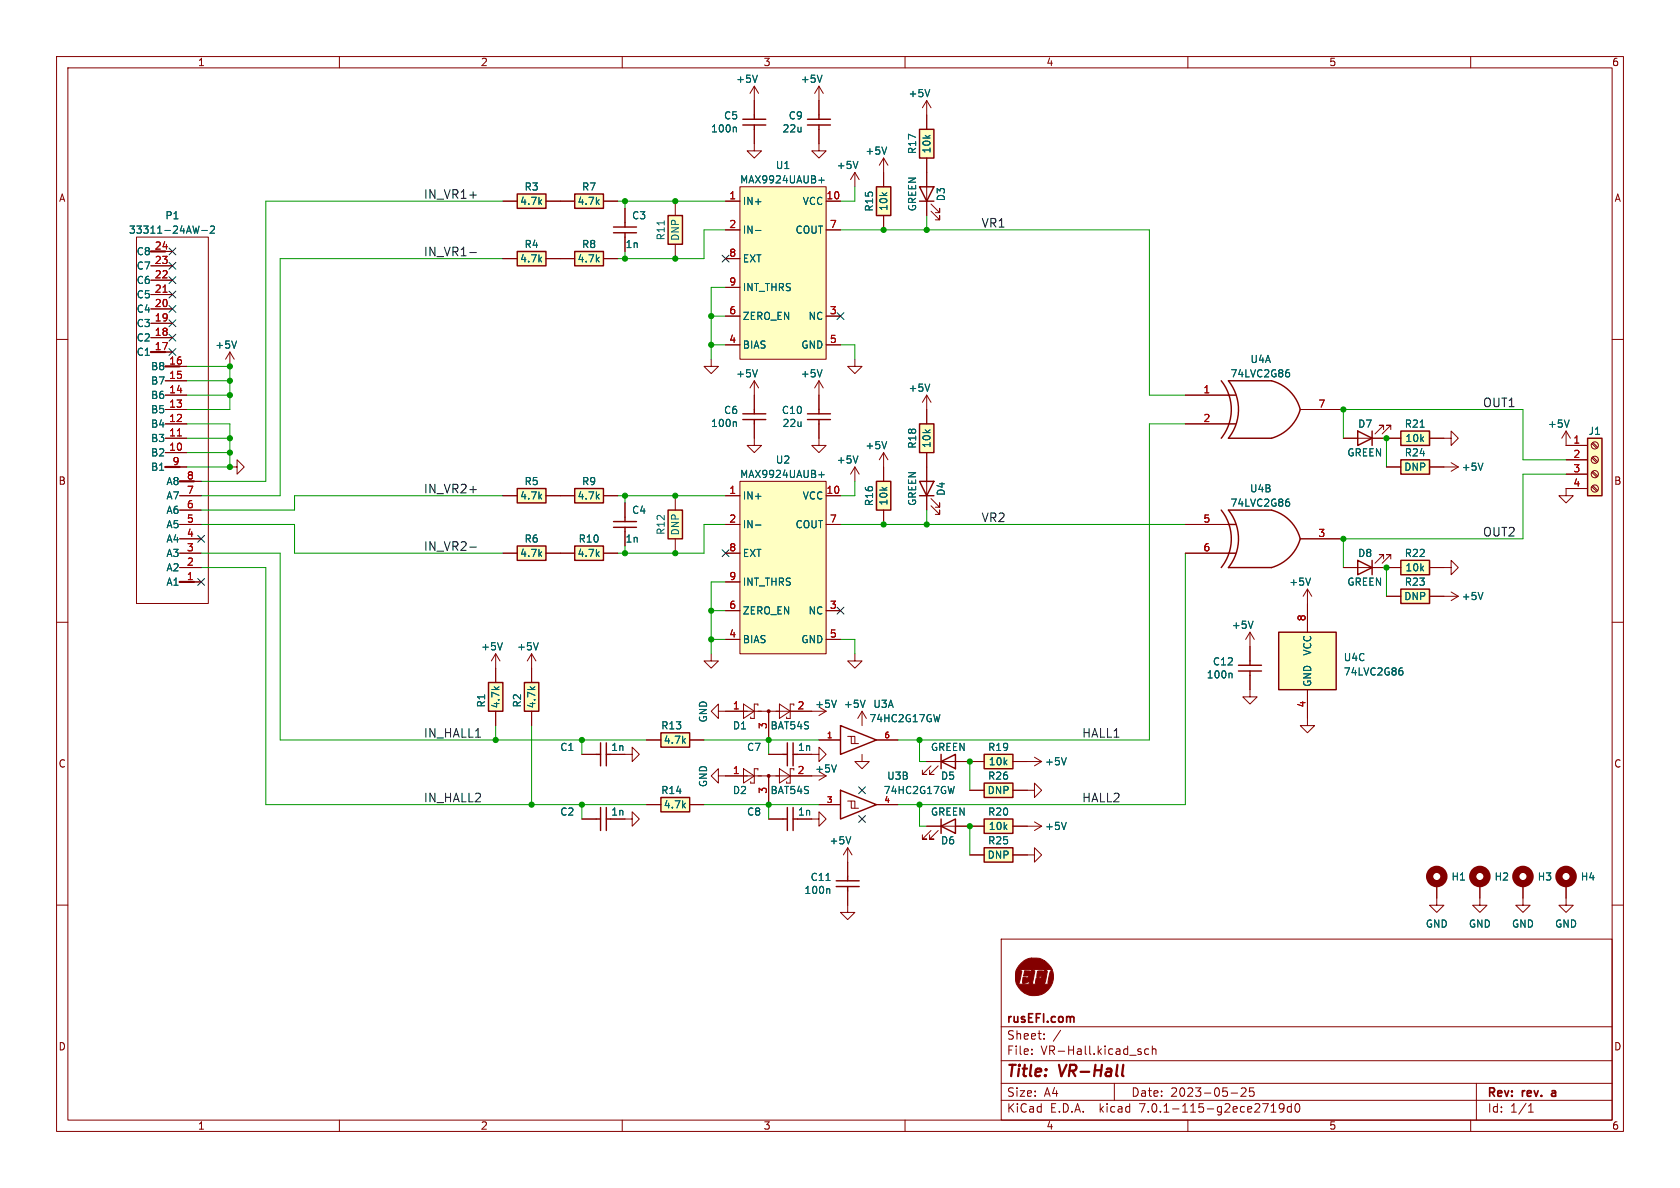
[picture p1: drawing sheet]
<svg xmlns="http://www.w3.org/2000/svg" width="297mm" height="210mm" viewBox="0 0 297 210" stroke-linecap="round" stroke-linejoin="round" font-family="sans-serif">
<g fill="none" stroke="#840000" stroke-width=".18">
<path d="M10 10h277v190h-277zM12 12h273v186h-273zM60 10v2M110 10v2M133.3 15.2v5.1M133.3 15.2l.8 1.3M133.3 15.2l-.7 1.3M144.8 15.2l.7 1.3M144.8 15.2v5.1M144.8 15.2l-.8 1.3M160 10v2M163.8 17.8v5.1"/>
<path d="M163.8 17.8l.8 1.3M163.8 17.8l-.7 1.3M210 10v2M260 10v2M88.9 35.6h2.5M96.5 35.6h5.1M106.7 35.6h2.5M110.5 36.8v2.6M119.4 35.6v2.5M128.3 35.6h2.5M130.8 33h15.2v30.5h-15.2zM133.3 22.9v3.8h1.3l-1.3 1.2-1.2-1.2h1.2"/>
<path d="M144.8 22.9v3.8h1.2l-1.2 1.2-1.3-1.2h1.3M146 35.6h2.6M151.1 30.5l.8 1.3M151.1 30.5v2.5M151.1 30.5l-.7 1.3M156.2 27.9v5.1M156.2 38.1v2.5M156.2 27.9l.8 1.3M156.2 27.9l-.8 1.3M163.8 27.9v10.2M164.6 37.3l1.5 1.6v-.8v.8h-.7M164.6 36.1l1.5 1.5v-.8v.8h-.7"/>
<path d="M10 60h2M24.1 41.9h12.7v64.8h-12.7zM26.7 59.7h3.8M26.7 57.2h3.8M26.7 54.6h3.8M26.7 52.1h3.8M26.7 49.5h3.8M26.7 47h3.8M26.7 44.5h3.8M88.9 45.7h2.5M96.5 45.7h5.1M106.7 45.7h2.5"/>
<path d="M110.5 41.9v2.6M119.4 43.2v2.5M128.3 45.7h2.5M128.3 40.6h2.5M128.3 55.9h2.5M128.3 50.8h2.5M146 40.6h2.6M146 55.9h2.6M285 60h2M26.7 62.2h3.8M29.2 77.5h3.8M29.2 74.9h3.8"/>
<path d="M29.2 72.4h3.8M29.2 69.9h3.8M29.2 67.3h3.8M29.2 64.8h3.8M40.6 62.2l.8 1.3M40.6 62.2v2.6M40.6 62.2l-.7 1.3M125.7 63.5v1.3h1.3l-1.3 1.2-1.2-1.2h1.2M128.3 61h2.5M133.3 74.9v3.8h1.3l-1.3 1.3-1.2-1.3h1.2M133.3 67.3v5.1M133.3 67.3l.8 1.3"/>
<path d="M133.3 67.3l-.7 1.3M144.8 74.9v3.8h1.2l-1.2 1.3-1.3-1.3h1.3M144.8 67.3v5.1M144.8 67.3l.7 1.3M144.8 67.3l-.8 1.3M146 61h2.6M151.1 63.5v1.3h-1.2l1.2 1.2 1.3-1.2h-1.3M163.8 69.9v5M163.8 69.9l.8 1.2M163.8 69.9l-.7 1.2M29.2 80h3.8M29.2 82.6h3.8"/>
<path d="M31.7 97.8h3.9M31.7 95.3h3.9M31.7 92.7h3.9M31.7 90.2h3.9M31.7 87.6h3.9M31.7 85.1h3.9M40.6 82.6h1.3v-1.3l1.3 1.3-1.3 1.2v-1.2M88.9 97.8h2.5M88.9 87.6h2.5M96.5 97.8h5.1M96.5 87.6h5.1M106.7 97.8h2.5"/>
<path d="M106.7 87.6h2.5M110.5 88.9v2.5M110.5 94v2.5M119.4 87.6v2.6M119.4 95.3v2.5M128.3 97.8h2.5M128.3 92.7h2.5M128.3 87.6h2.5M130.8 85.1h15.2v30.5h-15.2zM146 92.7h2.6M146 87.6h2.6M151.1 82.6v2.5"/>
<path d="M151.1 82.6l.8 1.2M151.1 82.6l-.7 1.2M156.2 80v5.1M156.2 90.2v2.5M156.2 80l.8 1.3M156.2 80l-.8 1.3M163.8 80v10.2M164.6 89.4l1.5 1.5v-.7v.7h-.7M164.6 88.1l1.5 1.6v-.8v.8h-.7M10 110h2M31.7 102.9h3.9M31.7 100.3h3.9"/>
<path d="M87.6 115.6l.8 1.2M87.6 115.6v5.1M87.6 115.6l-.7 1.2M94 115.6l.7 1.2M94 115.6v5.1M94 115.6l-.8 1.2M125.7 115.6v1.2h1.3l-1.3 1.3-1.2-1.3h1.2M128.3 102.9h2.5M128.3 108h2.5M128.3 113h2.5M146 108h2.6M146 113h2.6"/>
<path d="M151.1 115.6v1.2h-1.2l1.2 1.3 1.3-1.3h-1.3M285 110h2M87.6 125.7v2.6M94 125.7v2.6M102.9 133.4h2.5M107.9 133.4h3.9v-1.3l1.2 1.3-1.2 1.2v-1.2M114.3 130.8h2.5M121.9 130.8h2.6M127 125.7v-1.2l-1.3 1.2 1.3 1.3v-1.3h1.3M127 137.2v-1.3l-1.3 1.3 1.3 1.2v-1.2h1.3M135.9 133.4h2.5M141 133.4h3.8v-1.3l1.2 1.3-1.2 1.2v-1.2"/>
<path d="M144.8 130.8h3.8M146 125.7l-1.2 .8M146 137.2l-1.2 .7M149.9 130.2h.6v1.2h1.3M150.5 130.2h.6v1.2M152.4 133.4v1.2h1.3l-1.3 1.3-1.3-1.3h1.3M152.4 125.7l.8 1.3M152.4 125.7v2.6M152.4 125.7l-.8 1.3M154.9 130.8h3.8M163.8 134.6h10.2M164.6 135.4l-1.5 1.5h.7h-.7v-.8"/>
<path d="M165.9 135.4l-1.6 1.5h.8h-.8v-.8M171.4 139.7h2.6M179.1 139.7h3.8v-1.3l1.2 1.3-1.2 1.3v-1.3M179.1 134.6h5M182.9 133.9l1.2 .7M184.1 134.6l-1.2 .8M10 160h2M102.9 144.8h2.5M107.9 144.8h3.9v-1.3l1.2 1.3-1.2 1.3v-1.3M114.3 142.2h2.5M121.9 142.2h2.6M135.9 144.8h2.5"/>
<path d="M141 144.8h3.8v-1.3l1.2 1.3-1.2 1.3v-1.3M144.8 142.2h3.8M149.9 141.6h.6v1.3h1.3M149.9 157.5v3.8h1.2l-1.2 1.3-1.3-1.3h1.3M149.9 149.9l.7 1.2M149.9 149.9v5M149.9 149.9l-.8 1.2M150.5 141.6h.6v1.3M154.9 142.2h3.8M163.8 146.1h10.2M164.6 146.8l-1.5 1.5h.7h-.7v-.7M165.9 146.8l-1.6 1.5h.8h-.8v-.7"/>
<path d="M171.4 151.1h2.6M179.1 151.1h3.8v-1.2l1.2 1.2-1.2 1.3v-1.3M179.1 146.1h5M182.9 145.3l1.2 .8M184.1 146.1l-1.2 .7M285 160h2M177 166h108v32h-108zM60 198v2M110 198v2M160 198v2M177 194.5h108M177 191.5h108"/>
<path d="M177 187.5h108M177 181.5h108M182.4 186.3v.1M182.4 185.5v.1M184.6 183.6v.1M184.6 182.8v.1M197 191.5v3M201.6 185.9l.2 .2-.2 .3M201.6 185.4l.1 .1M203.1 185.5l-.5-.1-.2 .3v.4l.1 .2h.6M203.7 185.5l.2-.1 .4 .1 .1 .9M203.7 184.9v1.5"/>
<path d="M210 198v2M217.6 193.2h1.2M219.4 192.4l.6-.1 .2 .1 .1 .3-.9 1.1h.9M221.6 192.3h-.7v.7l.2-.1h.5l.1 .3-.1 .5-.2 .1-.5-.1M224.7 196.6h.9M224.7 195.5l.4-.4v1.5M227 195.7l-.3 .3h-.3l-.3-.3 .2-.5 .4-.1 .2 .1a.99 .99 0 0 1-.3 1.4h-.3M228.3 195.7l-.4-.1-.3 .3v.4l.1 .2h.6M228.3 195.1v1.5M229.1 195.2l.2-.1a.81 .81 0 0 1 .6 .6 .81 .81 0 0 1-.3 .8l-.2 .1a.81 .81 0 0 1-.6-.6 .81 .81 0 0 1 .3-.8zM260 198v2M261 191.5v6.5"/>
<path d="M270.2 196.6h.9M270.2 195.5l.4-.4v1.5"/>
</g>
<path d="M198.4 190.1l.2 .1M198.6 188.2l-.2 1.7" fill="none" stroke="#840000" stroke-width=".4"/>
<g fill="none" stroke="#006464" stroke-width=".18">
<path d="M133.9 13.3l-.4 1.3M145.3 13.3l-.4 1.3M164.4 15.8l-.4 1.3M35.2 40l-.3 1.2M130 22.5l.2 .2v.6M144.7 31.9h1M145.2 31.4v.9M151.7 28.5l-.4 1.3M156.8 26l-.5 1.3M35.7 40.7h.9M37.2 40.1l.5-.1 .2 .3-.8 .9h.8M133.6 40.7h.9"/>
<path d="M41.8 60.3l-.4 1.2M130 74.6l.2 .1v.7M133.9 65.4l-.4 1.2M145.3 65.4l-.4 1.2M156.8 78.1l-.5 1.2M164.4 67.9l-.4 1.3M133.6 92.8h.9M144.7 83.9h1M145.2 83.4v1M151.7 80.6l-.4 1.3M88.8 113.6l-.4 1.3M95.2 113.6l-.5 1.3"/>
<path d="M147.9 123.8l-.5 1.2M147.9 135.2l-.5 1.3M152.9 123.8l-.4 1.2M166.2 126.3l-.3 1.3M168.7 139l-.3 1.3M188.5 133.9l-.4 1.3M146.5 157.1l.2 .2v.6M150.4 147.9l-.4 1.3M188.5 145.4l-.4 1.2"/>
</g>
<g fill="none" stroke="#840000" stroke-width=".25">
<path d="M91.4 34.3h5.1v2.5h-5.1zM101.6 34.3h5.1v2.5h-5.1zM110.5 39.4v.7M118.1 38.1h2.5v5.1h-2.5zM131.3 22.1h4.1M131.3 21.1h4.1M133.3 20.3v.8M133.3 22.1v.8M142.7 22.1h4.1M142.7 21.1h4.1M144.8 20.3v.8M144.8 22.1v.8"/>
<path d="M154.9 33h2.6v5.1h-2.6zM162.6 22.9h2.5v5h-2.5zM162.6 33h2.5l-1.3 2.6zM162.6 35.6h2.5M91.4 44.5h5.1v2.5h-5.1zM101.6 44.5h5.1v2.5h-5.1zM108.5 41.1h4M108.5 40.1h4M110.5 41.1v.8M131.3 74.2h4.1M131.3 73.2h4.1M133.3 72.4v.8"/>
<path d="M133.3 74.2v.7M142.7 74.2h4.1M142.7 73.2h4.1M144.8 72.4v.8M144.8 74.2v.7M162.6 74.9h2.5v5.1h-2.5zM91.4 96.5h5.1v2.6h-5.1zM91.4 86.4h5.1v2.5h-5.1zM101.6 86.4h5.1v2.5h-5.1zM101.6 96.5h5.1v2.6h-5.1zM108.5 93.2h4M108.5 92.2h4"/>
<path d="M110.5 91.4v.8M110.5 93.2v.8M118.1 90.2h2.5v5.1h-2.5zM154.9 85.1h2.6v5.1h-2.6zM162.6 85.1h2.5l-1.3 2.5zM162.6 87.6h2.5M86.4 120.7h2.5v5h-2.5zM92.7 120.7h2.5v5h-2.5zM105.4 133.4h.8M106.2 131.3v4.1M107.2 133.4h.7M107.2 131.3v4.1"/>
<path d="M116.8 129.5h5.1v2.6h-5.1zM138.4 133.4h.8M139.2 131.3v4.1M140.2 131.3v4.1M140.2 133.4h.8M148.6 128.3l6.3 2.5-6.3 2.6zM148.6 139.7l6.3 2.5-6.3 2.6zM166.4 134.6l2.5-1.2v2.5zM166.4 133.4v2.5M174 138.4h5.1v2.6h-5.1zM174 133.4h5.1v2.5h-5.1zM105.4 144.8h.8"/>
<path d="M106.2 142.7v4.1M107.2 144.8h.7M107.2 142.7v4.1M116.8 141h5.1v2.5h-5.1zM138.4 144.8h.8M139.2 142.7v4.1M140.2 144.8h.8M140.2 142.7v4.1M147.8 156.7h4.1M147.8 155.7h4.1M149.9 154.9v.8M149.9 156.7v.8"/>
<path d="M166.4 146.1l2.5-1.3v2.5zM166.4 144.8v2.5M174 144.8h5.1v2.5h-5.1zM174 149.9h5.1v2.5h-5.1z"/>
</g>
<g fill="#ffffc2" stroke="#ffffc2" stroke-width=".18">
<path d="M101.6 44.5h5.1v2.5h-5.1z"/>
<path d="M92.7 120.7h2.5v5h-2.5z"/>
<path d="M118.1 90.2h2.5v5.1h-2.5z"/>
<path d="M118.1 38.1h2.5v5.1h-2.5z"/>
<path d="M154.9 85.1h2.6v5.1h-2.6z"/>
<path d="M162.6 74.9h2.5v5.1h-2.5z"/>
<path d="M130.8 33h15.2v30.5h-15.2z"/>
<path d="M101.6 86.4h5.1v2.5h-5.1z"/>
<path d="M101.6 96.5h5.1v2.6h-5.1z"/>
<path d="M91.4 34.3h5.1v2.5h-5.1z"/>
<path d="M91.4 44.5h5.1v2.5h-5.1z"/>
<path d="M154.9 33h2.6v5.1h-2.6z"/>
<path d="M162.6 22.9h2.5v5h-2.5z"/>
<path d="M91.4 96.5h5.1v2.6h-5.1z"/>
<path d="M91.4 86.4h5.1v2.5h-5.1z"/>
<path d="M130.8 85.1h15.2v30.5h-15.2z"/>
<path d="M116.8 129.5h5.1v2.6h-5.1z"/>
<path d="M116.8 141h5.1v2.5h-5.1z"/>
<path d="M101.6 34.3h5.1v2.5h-5.1z"/>
<path d="M86.4 120.7h2.5v5h-2.5z"/>
<path d="M174 138.4h5.1v2.6h-5.1z"/>
<path d="M174 144.8h5.1v2.5h-5.1z"/>
<path d="M174 133.4h5.1v2.5h-5.1z"/>
<path d="M174 149.9h5.1v2.5h-5.1z"/>
</g>
<path d="M26.7 44.5h2.5M26.7 62.2h2.5M29.2 64.8h2.5M29.2 82.6h2.5M31.7 85.1h2.6M31.7 102.9h2.6" fill="none" stroke="#840000" stroke-width=".38"/>
<path d="M28.8 51.7h.7M31.4 77.1h.7" fill="none" stroke="#a90000" stroke-width=".18"/>
<path d="M180.6 170.2l.8-.6 .9-.2v2l-1.9 .1 .2 .2v.2l-.4 1.8-.2 .2 1.9 .1-.1-.5a1.09 1.09 0 0 1-1 .3v-1h.6l.2 .2 .2-.4-.1-.2-.8 .1 .2-.9 1 .1v.2l.1-.1 .2-2.4a3.2 3.2 0 0 1 2.2 .4v1.6h-1.6l-.3 .1 .3 .2-.1 .3-.4 1.8-.2 .1h1l-.1-.1a.96 .96 0 0 1 .1-1h.3l.2 .2 .3-.3-.1-.2-.7 .1 .1-.9 .8-.1 .2 .1v.2l.1-.1 .1-2 .7 .6 .7 1-1 .1 .1 .4-.2 1.4-.2 .4-.2 .2 .4 .1 .6-.1-.2-.1v-.3a3.4 3.4 0 0 1 .6-2 3.1 3.1 0 0 1-2.3 4.4 3.3 3.3 0 0 1-3.7-1.7 3.3 3.3 0 0 1 .7-4z" fill="#840000" stroke="#840000" stroke-width=".18"/>
<g fill="#ffffc2">
<path d="M217.2 74.9h1.2z"/>
<path d="M217.2 69.9h1.2z"/>
</g>
<path d="M217.2 77.5h7.6M217.2 67.3h7.6" fill="none" stroke="#ffffc2" stroke-width=".18"/>
<path d="M215.9 67.3a8.1 8.1 0 0 1 0 10.2M217.2 67.3h7.6a7.1 7.1 0 0 1 5.1 5.1 7.4 7.4 0 0 1-5.1 5.1h-7.6a8.1 8.1 0 0 0 0-10.2zM217.2 74.9h1.2M217.2 69.9h1.2M247.6 76.2h5.1v2.5h-5.1zM280.7 77.5h2.5v10.1h-2.5zM240 99.1l2.6 1.2-2.6 1.3zM242.6 99.1v2.5" fill="none" stroke="#840000" stroke-width=".25"/>
<g fill="none" stroke="#840000" stroke-width=".18">
<path d="M209.5 69.9h7.7M209.5 74.9h7.7M229.9 72.4h7.6M245.1 77.5h2.5M252.7 77.5h3.8v-1.3l1.3 1.3-1.3 1.2v-1.2M276.9 76.2l.7 1.3M276.9 76.2v2.5h3.8M276.9 76.2l-.8 1.3M281.4 78.4l.9 .8M281.6 78.2l.8 .9M244.6 98.8v-.8h-.8h.8l-1.5 1.6M245.9 98.8v-.8h-.8h.8l-1.6 1.6"/>
<path d="M276.9 81.3h3.8M276.9 83.8h3.8M280.7 86.4h-3.8v1.2h1.2l-1.2 1.3-1.3-1.3h1.3M281.4 86l.9 .9M281.4 83.5l.9 .8M281.4 80.9l.9 .9M281.6 85.9l.8 .8M281.6 83.3l.8 .9M281.6 80.8l.8 .8M231.1 104.1l.8 1.3M231.1 104.1v2.6M231.1 104.1l-.7 1.3"/>
<path d="M237.5 100.3h7.6"/>
<circle cx="281.9" cy="78.7" r=".63"/>
<circle cx="281.9" cy="81.3" r=".63"/>
<circle cx="281.9" cy="86.4" r=".63"/>
<circle cx="281.9" cy="83.8" r=".63"/>
</g>
<path d="M227.6 65.4h.3M227.8 65.8l.2 .3v.3l-.2 .2M277.4 74.2l-.4 1.3M231.7 102.2l-.4 1.3" fill="none" stroke="#006464" stroke-width=".18"/>
<g fill="#ffffc2" stroke="#ffffc2" stroke-width=".18">
<path d="M280.7 77.5h2.5v10.1h-2.5z"/>
<path d="M247.6 76.2h5.1v2.5h-5.1z"/>
</g>
<g fill="#ffffc2">
<path d="M217.2 97.8h1.2z"/>
<path d="M217.2 92.7h1.2z"/>
</g>
<path d="M217.2 90.2h7.6M217.2 100.3h7.6" fill="none" stroke="#ffffc2" stroke-width=".18"/>
<g fill="none" stroke="#840000" stroke-width=".25">
<path d="M240 76.2l2.6 1.3-2.6 1.2zM242.6 76.2v2.5M215.9 90.2a8.1 8.1 0 0 1 0 10.1M217.2 90.2h7.6a7.1 7.1 0 0 1 5.1 5.1 7.4 7.4 0 0 1-5.1 5h-7.6a8.1 8.1 0 0 0 0-10.1zM217.2 97.8h1.2M217.2 92.7h1.2M247.6 99.1h5.1v2.5h-5.1zM247.6 81.3h5.1v2.5h-5.1zM218.9 118.6h4.1M218.9 117.6h4.1M221 116.8v.8M221 118.6v.8"/>
<path d="M226.1 111.8h10.1v10.1h-10.1zM247.6 104.1h5.1v2.6h-5.1z"/>
</g>
<g fill="none" stroke="#840000" stroke-width=".18">
<path d="M133.3 17.8v2.5M144.8 17.8v2.5M88.9 35.6h2.5M96.5 35.6h5.1M106.7 35.6h2.5M110.5 36.8v2.6M128.3 35.6h2.5M133.3 22.9v2.5M144.8 22.9v2.5M146 35.6h2.6M156.2 30.5v2.5M156.2 38.1v2.5"/>
<path d="M163.8 20.3v2.6M163.8 27.9v5.1M163.8 35.6v2.5M26.7 59.7h3.8M26.7 57.2h3.8M26.7 54.6h3.8M26.7 52.1h3.8M26.7 49.5h3.8M26.7 47h3.8M26.7 44.5h3.8M88.9 45.7h2.5M96.5 45.7h5.1"/>
<path d="M106.7 45.7h2.5M110.5 41.9v2.6M128.3 45.7h2.5M128.3 40.6h2.5M128.3 55.9h2.5M128.3 50.8h2.5M146 40.6h2.6M146 55.9h2.6M26.7 62.2h3.8M29.2 77.5h3.8M29.2 74.9h3.8M29.2 72.4h3.8"/>
<path d="M29.2 69.9h3.8M29.2 67.3h3.8M29.2 64.8h3.8M128.3 61h2.5M133.3 69.9v2.5M133.3 74.9v2.6M144.8 69.9v2.5M144.8 74.9v2.6M146 61h2.6M163.8 72.4v2.5M209.5 74.9h7.7M209.5 69.9h7.7"/>
<path d="M229.9 72.4h7.6M237.5 77.5h10.1M244.6 75.9v-.7h-.8h.8l-1.5 1.5M245.9 75.9v-.7h-.8h.8l-1.6 1.5M252.7 77.5h2.6M276.9 78.7h3.8M29.2 82.6h3.8M29.2 80h3.8M31.7 95.3h3.9M31.7 92.7h3.9M31.7 97.8h3.9M31.7 87.6h3.9"/>
<path d="M31.7 90.2h3.9M31.7 85.1h3.9M88.9 97.8h2.5M88.9 87.6h2.5M96.5 97.8h5.1M96.5 87.6h5.1M106.7 97.8h2.5M106.7 87.6h2.5M110.5 88.9v2.5M110.5 94v2.5M128.3 92.7h2.5M128.3 97.8h2.5"/>
<path d="M128.3 87.6h2.5M146 92.7h2.6M146 87.6h2.6M156.2 82.6v2.5M156.2 90.2v2.5M163.8 80v5.1M163.8 87.6v2.6M209.5 92.7h7.7M209.5 97.8h7.7M229.9 95.3h7.6M245.1 82.6h2.5M252.7 82.6h5.1"/>
<path d="M256.5 81.8l1.3 .8M257.8 82.6l-1.3 .7M276.9 81.3h3.8M276.9 83.8h3.8M276.9 86.4h3.8M31.7 100.3h3.9M31.7 102.9h3.9M87.6 118.1v2.6M94 118.1v2.6M128.3 102.9h2.5M128.3 108h2.5M128.3 113h2.5"/>
<path d="M146 108h2.6M146 113h2.6M221 119.4v3.8h1.2l-1.2 1.3-1.3-1.3h1.3M221 111.8l.7 1.2M221 111.8v5M221 111.8l-.8 1.2M231.1 106.7v5.1M237.5 100.3h2.5M242.6 100.3h5M245.1 105.4h2.5M252.7 100.3h3.8v-1.2l1.3 1.2-1.3 1.3v-1.3M252.7 105.4h5.1"/>
<path d="M256.5 104.6l1.3 .8M257.8 105.4l-1.3 .8M87.6 125.7v2.6M94 125.7v2.6M102.9 133.4h2.5M107.9 133.4h2.6M114.3 130.8h2.5M121.9 130.8h2.6M128.3 125.7h15.2M128.3 137.2h15.2M131.4 124.5l1.9 1.2-1.9 1.3zM131.4 135.9l1.9 1.3-1.9 1.2z"/>
<path d="M134 124.7v-.2h-.7v2.5h-.6v-.3M134 136.1v-.2h-.7v2.5h-.6v-.2M135.9 125.7v5.1M135.9 137.2v5M135.9 133.4h2.5M137.8 124.5l1.9 1.2-1.9 1.3zM137.8 135.9l1.9 1.3-1.9 1.2zM140.3 124.7v-.2h-.6v2.5h-.6v-.3M140.3 136.1v-.2h-.6v2.5h-.6v-.2M141 133.4h2.5M144.8 130.8h3.8M154.9 130.8h3.8"/>
<path d="M163.8 134.6h2.6M168.9 134.6h5.1M171.4 139.7h2.6M179.1 139.7h2.5M179.1 134.6h2.5M231.1 121.9v6.4h1.3l-1.3 1.2-1.2-1.2h1.2M102.9 144.8h2.5M107.9 144.8h2.6M114.3 142.2h2.5M121.9 142.2h2.6M135.9 144.8h2.5M141 144.8h2.5"/>
<path d="M144.8 142.2h3.8M149.9 152.4v2.5M149.9 157.5v2.5M154.9 142.2h3.8M163.8 146.1h2.6M168.9 146.1h5.1M171.4 151.1h2.6M179.1 146.1h2.5M179.1 151.1h2.5M254 156.2v3.8h1.3l-1.3 1.3-1.3-1.3h1.3M261.6 156.2v3.8h1.3l-1.3 1.3-1.3-1.3h1.3M269.2 156.2v3.8h1.3l-1.3 1.3-1.2-1.3h1.2"/>
<path d="M276.9 156.2v3.8h1.2l-1.2 1.3-1.3-1.3h1.3"/>
</g>
<g fill="none" stroke="#006464" stroke-width=".18">
<path d="M133.9 13.3l-.4 1.3M145.3 13.3l-.4 1.3M164.4 15.8l-.4 1.3M35.2 40l-.3 1.2M130 22.5l.2 .2v.6M144.7 31.9h1M145.2 31.4v.9M151.7 28.5l-.4 1.3M156.8 26l-.5 1.3M35.7 40.7h.9M37.2 40.1l.5-.1 .2 .3-.8 .9h.8M133.6 40.7h.9"/>
<path d="M41.8 60.3l-.4 1.2M130 74.6l.2 .1v.7M133.9 65.4l-.4 1.2M145.3 65.4l-.4 1.2M156.8 78.1l-.5 1.2M164.4 67.9l-.4 1.3M227.6 65.4h.3M227.8 65.8l.2 .3v.3l-.2 .2M277.4 74.2l-.4 1.3M133.6 92.8h.9M144.7 83.9h1M145.2 83.4v1"/>
<path d="M151.7 80.6l-.4 1.3M227.6 88.2h.3M227.8 88.7l.2 .2v.3l-.2 .3M262.2 81.9l-.5 1.2M88.8 113.6l-.4 1.3M95.2 113.6l-.5 1.3M217.6 119l.2 .2v.6M221.5 109.8l-.4 1.3M231.7 102.2l-.4 1.3M247.7 118.1h.2M247.8 118.5l.2 .3v.3l-.2 .2M262.2 104.7l-.5 1.3"/>
<path d="M147.9 123.8l-.5 1.2M147.9 135.2l-.5 1.3M152.9 123.8l-.4 1.2M166.2 126.3l-.3 1.3M168.7 139l-.3 1.3M188.5 133.9l-.4 1.3M146.5 157.1l.2 .2v.6M150.4 147.9l-.4 1.3M188.5 145.4l-.4 1.2"/>
</g>
<g fill="#ffffc2" stroke="#ffffc2" stroke-width=".18">
<path d="M247.6 104.1h5.1v2.6h-5.1z"/>
<path d="M247.6 99.1h5.1v2.5h-5.1z"/>
<path d="M247.6 81.3h5.1v2.5h-5.1z"/>
<path d="M226.1 111.8h10.1v10.1h-10.1z"/>
</g>
<g fill="none" stroke="#840000" stroke-width="1.3">
<circle cx="254" cy="154.9" r="1.27"/>
<circle cx="261.6" cy="154.9" r="1.27"/>
<circle cx="269.2" cy="154.9" r="1.27"/>
<circle cx="276.9" cy="154.9" r="1.27"/>
</g>
<g fill="#840000" stroke="#840000" stroke-width=".18">
<circle cx="135.9" cy="125.7" r=".25"/>
<circle cx="135.9" cy="137.2" r=".25"/>
</g>
<path d="M83.1 44.6h1.1M83.1 96.7h1.1" fill="none" stroke="#0f0f0f" stroke-width=".18"/>
<g fill="none" stroke="#009600" stroke-width=".18">
<path d="M88.9 35.6h-41.9v49.5h-11.4M109.2 35.6h19.1M110.5 35.6v1.2M151.1 33v2.6h-2.5M163.8 38.1v2.5M88.9 45.7h-39.4v41.9h-13.9M110.5 44.5v1.2M125.7 55.9h2.6M128.3 40.6h-3.8v5.1h-15.3M128.3 50.8h-2.6v12.7M148.6 40.6h54.6v29.3h6.3M33 74.9h7.6v7.7h-7.6"/>
<path d="M33 69.9h7.6M33 64.8h7.6v7.6h-7.6M33 77.5h7.6M33 67.3h7.6M125.7 61h2.6M148.6 61h2.5v2.5M209.5 74.9h-6.3v55.9h-44.5M237.5 77.5v-5.1h31.7v8.9h7.7M245.1 77.5v5.1M33 80h7.6M35.6 92.7h16.5v5.1h36.8M35.6 97.8h13.9v33h64.8"/>
<path d="M88.9 87.6h-36.8v2.6h-16.5M109.2 87.6h19.1M110.5 87.6v1.3M110.5 96.5v1.3M128.3 92.7h-3.8v5.1h-15.3M148.6 92.7h60.9M151.1 85.1v2.5h-2.5M163.8 90.2v2.5M209.5 97.8v44.4h-50.8M276.9 83.8h-7.7v11.5h-31.7v5M35.6 100.3h11.4v41.9h67.3M125.7 113h2.6"/>
<path d="M125.7 108h2.6M128.3 102.9h-2.6v12.7M148.6 113h2.5v2.6M245.1 100.3v5.1M87.6 128.3v2.5M94 128.3v13.9M102.9 130.8v2.6M124.5 130.8h20.3M135.9 130.8v2.6M162.6 130.8v3.8h1.2M171.4 134.6v5.1M102.9 142.2v2.6"/>
<path d="M124.5 142.2h20.3M135.9 142.2v2.6M162.6 142.2v3.9h1.2M171.4 146.1v5"/>
</g>
<g fill="none" stroke="#000084" stroke-width=".18">
<path d="M29.9 51.5l1.2 1.2M29.9 56.5l1.2 1.3M29.9 46.4l1.2 1.2M29.9 48.9l1.2 1.2M29.9 43.8l1.2 1.3M29.9 59.1l1.2 1.2M29.9 54l1.2 1.2M31.1 51.5l-1.2 1.2M31.1 56.5l-1.2 1.3M31.1 46.4l-1.2 1.2M31.1 48.9l-1.2 1.2M31.1 43.8l-1.2 1.3"/>
<path d="M31.1 59.1l-1.2 1.2M31.1 54l-1.2 1.2M127.7 45.1l1.2 1.2M128.9 45.1l-1.2 1.2M148 55.3l1.2 1.2M149.2 55.3l-1.2 1.2M29.9 61.6l1.2 1.2M31.1 61.6l-1.2 1.2M35 94.6l1.2 1.3M36.2 94.6l-1.2 1.3M127.7 97.2l1.2 1.2M128.9 97.2l-1.2 1.2"/>
<path d="M35 102.3l1.2 1.2M36.2 102.3l-1.2 1.2M148 107.3l1.2 1.3M149.2 107.3l-1.2 1.3M151.8 139.1l1.2 1.2M153 139.1l-1.2 1.2M151.8 144.2l1.2 1.2M153 144.2l-1.2 1.2"/>
</g>
<path d="M28.8 51.7h.7M31.4 77.1h.7" fill="none" stroke="#a90000" stroke-width=".18"/>
<g fill="#009600" stroke="#009600" stroke-width=".18">
<circle cx="125.7" cy="61" r=".46"/>
<circle cx="110.5" cy="87.6" r=".46"/>
<circle cx="110.5" cy="97.8" r=".46"/>
<circle cx="125.7" cy="55.9" r=".46"/>
<circle cx="156.2" cy="92.7" r=".46"/>
<circle cx="94" cy="142.2" r=".46"/>
<circle cx="102.9" cy="130.8" r=".46"/>
<circle cx="102.9" cy="142.2" r=".46"/>
<circle cx="87.6" cy="130.8" r=".46"/>
<circle cx="40.6" cy="82.6" r=".46"/>
<circle cx="40.6" cy="64.8" r=".46"/>
<circle cx="40.6" cy="77.5" r=".46"/>
<circle cx="40.6" cy="80" r=".46"/>
<circle cx="40.6" cy="67.3" r=".46"/>
<circle cx="40.6" cy="69.9" r=".46"/>
<circle cx="119.4" cy="45.7" r=".46"/>
<circle cx="119.4" cy="35.6" r=".46"/>
<circle cx="110.5" cy="45.7" r=".46"/>
<circle cx="110.5" cy="35.6" r=".46"/>
<circle cx="119.4" cy="97.8" r=".46"/>
<circle cx="119.4" cy="87.6" r=".46"/>
<circle cx="125.7" cy="113" r=".46"/>
<circle cx="125.7" cy="108" r=".46"/>
<circle cx="162.6" cy="130.8" r=".46"/>
<circle cx="162.6" cy="142.2" r=".46"/>
<circle cx="171.4" cy="146.1" r=".46"/>
<circle cx="171.4" cy="134.6" r=".46"/>
<circle cx="163.8" cy="92.7" r=".46"/>
<circle cx="156.2" cy="40.6" r=".46"/>
<circle cx="237.5" cy="95.3" r=".46"/>
<circle cx="237.5" cy="72.4" r=".46"/>
<circle cx="163.8" cy="40.6" r=".46"/>
<circle cx="245.1" cy="77.5" r=".46"/>
<circle cx="245.1" cy="100.3" r=".46"/>
<circle cx="135.9" cy="130.8" r=".46"/>
<circle cx="135.9" cy="142.2" r=".46"/>
</g>
<g font-size="2.8" fill="#840000">
<text x="178" y="190.8">Title:</text>
<text x="187.4" y="190.8">VR-Hall</text>
</g>
<g font-size="2.1" fill="#0f0f0f">
<text x="74.9" y="35.2">IN_VR1+</text>
<text x="173.4" y="40.3">VR1</text>
<text x="74.9" y="45.4">IN_VR1-</text>
<text x="262.1" y="72.1">OUT1</text>
<text x="74.9" y="87.3">IN_VR2+</text>
<text x="173.4" y="92.4">VR2</text>
<text x="262.1" y="94.9">OUT2</text>
<text x="74.9" y="97.5">IN_VR2-</text>
<text x="74.9" y="130.5">IN_HALL1</text>
<text x="191.2" y="130.5">HALL1</text>
<text x="74.9" y="141.9">IN_HALL2</text>
<text x="191.2" y="141.9">HALL2</text>
</g>
<g font-size="2.1" fill="#840000">
<text x="178" y="183.9">Sheet:</text>
<text x="178" y="181.1">rusEFI.com</text>
<text x="186.2" y="183.9">/</text>
<text x="178" y="186.6">File:</text>
<text x="184" y="186.6">VR-Hall.kicad_sch</text>
<text x="178" y="196.8">KiCad</text>
<text x="178" y="194">Size:</text>
<text x="184.6" y="194">A4</text>
<text x="185.7" y="196.8">E.D.A.</text>
<text x="194.4" y="196.8">kicad</text>
<text x="200" y="194">Date:</text>
<text x="201.5" y="196.8">7.0.1-115-g2ece2719d0</text>
<text x="206.9" y="194">2023-05-25</text>
<text x="263" y="194.2">Rev:</text>
<text x="263" y="196.8">Id:</text>
<text x="267" y="196.8">1/1</text>
<text x="269.2" y="194.2">rev.</text>
<text x="274.9" y="194.2">a</text>
</g>
<g font-size="1.8" fill="#840000">
<text x="35" y="11.8">1</text>
<text x="85" y="11.8">2</text>
<text x="135" y="11.8">3</text>
<text x="185" y="11.8">4</text>
<text x="235" y="11.8">5</text>
<text x="285" y="11.8">6</text>
<text x="10.4" y="35.8">A</text>
<text x="285.4" y="35.8">A</text>
<text x="10.3" y="85.8">B</text>
<text x="285.3" y="85.8">B</text>
<text x="10.3" y="135.8">C</text>
<text x="285.3" y="135.8">C</text>
<text x="10.3" y="185.8">D</text>
<text x="285.3" y="185.8">D</text>
<text x="35" y="199.8">1</text>
<text x="85" y="199.8">2</text>
<text x="135" y="199.8">3</text>
<text x="185" y="199.8">4</text>
<text x="235" y="199.8">5</text>
<text x="285" y="199.8">6</text>
</g>
<g font-size="1.8" fill="#006464">
<text x="130.1" y="14.8">+5V</text>
<text x="141.5" y="14.8">+5V</text>
<text x="160.6" y="17.3">+5V</text>
<text x="125.6" y="23.6">100n</text>
<text x="127.9" y="21.3">C5</text>
<text x="138.3" y="23.6">22u</text>
<text x="139.4" y="21.3">C9</text>
<text x="152.9" y="27.5">+5V</text>
<text x="162.1" y="27.3" transform="rotate(-90 162.1 27.3)">R17</text>
<text x="164.7" y="27.2" transform="rotate(-90 164.7 27.2)">10k</text>
<text x="92.7" y="33.8">R3</text>
<text x="102.8" y="33.8">R7</text>
<text x="130.8" y="32.6">MAX9924UAUB+</text>
<text x="137.1" y="30">U1</text>
<text x="147.9" y="30">+5V</text>
<text x="167.2" y="35.6" transform="rotate(-90 167.2 35.6)">D3</text>
<text x="22.7" y="41.5">33311-24AW-2</text>
<text x="29.2" y="38.9">P1</text>
<text x="91.9" y="36.4">4.7k</text>
<text x="102.1" y="36.4">4.7k</text>
<text x="111.7" y="38.9">C3</text>
<text x="131.3" y="36.4">IN+</text>
<text x="131.3" y="41.5">IN-</text>
<text x="140.5" y="41.5">COUT</text>
<text x="141.8" y="36.4">VCC</text>
<text x="154.5" y="37.5" transform="rotate(-90 154.5 37.5)">R15</text>
<text x="157" y="37.3" transform="rotate(-90 157 37.3)">10k</text>
<text x="162.1" y="37.4" transform="rotate(-90 162.1 37.4)">GREEN</text>
<text x="24" y="47.8">C7</text>
<text x="24" y="45.3">C8</text>
<text x="91.9" y="46.5">4.7k</text>
<text x="92.7" y="44">R4</text>
<text x="102.1" y="46.5">4.7k</text>
<text x="102.8" y="44">R8</text>
<text x="110.5" y="44">1n</text>
<text x="117.7" y="42.5" transform="rotate(-90 117.7 42.5)">R11</text>
<text x="120.2" y="42.6" transform="rotate(-90 120.2 42.6)">DNP</text>
<text x="131.3" y="46.5">EXT</text>
<text x="24" y="52.9">C5</text>
<text x="24" y="50.4">C6</text>
<text x="131.3" y="51.6">INT_THRS</text>
<text x="24" y="58">C3</text>
<text x="24" y="55.4">C4</text>
<text x="131.3" y="56.7">ZERO_EN</text>
<text x="142.8" y="56.7">NC</text>
<text x="24" y="63.1">C1</text>
<text x="24" y="60.5">C2</text>
<text x="26.6" y="65.6">B8</text>
<text x="38" y="61.8">+5V</text>
<text x="131.3" y="61.8">BIAS</text>
<text x="141.5" y="61.8">GND</text>
<text x="221" y="64.3">U4A</text>
<text x="26.6" y="70.7">B6</text>
<text x="26.6" y="68.1">B7</text>
<text x="130.1" y="66.9">+5V</text>
<text x="141.5" y="66.9">+5V</text>
<text x="160.6" y="69.4">+5V</text>
<text x="217.5" y="66.9">74LVC2G86</text>
<text x="26.6" y="75.8">B4</text>
<text x="26.6" y="73.2">B5</text>
<text x="125.6" y="75.6">100n</text>
<text x="127.9" y="73.3">C6</text>
<text x="138.2" y="73.3">C10</text>
<text x="138.3" y="75.6">22u</text>
<text x="240" y="75.8">D7</text>
<text x="248.3" y="75.8">R21</text>
<text x="273.6" y="75.8">+5V</text>
<text x="280.8" y="77">J1</text>
<text x="26.6" y="80.8">B2</text>
<text x="26.6" y="78.3">B3</text>
<text x="26.6" y="83.4">B1</text>
<text x="137.1" y="82.1">U2</text>
<text x="147.9" y="82.1">+5V</text>
<text x="152.9" y="79.6">+5V</text>
<text x="162.1" y="79.4" transform="rotate(-90 162.1 79.4)">R18</text>
<text x="164.7" y="79.3" transform="rotate(-90 164.7 79.3)">10k</text>
<text x="238.1" y="80.8">GREEN</text>
<text x="248.2" y="83.4">DNP</text>
<text x="248.3" y="80.8">R24</text>
<text x="248.4" y="78.3">10k</text>
<text x="258.4" y="83.4">+5V</text>
<text x="29.3" y="88.5">A7</text>
<text x="29.3" y="85.9">A8</text>
<text x="91.9" y="88.5">4.7k</text>
<text x="92.7" y="85.9">R5</text>
<text x="102.1" y="88.5">4.7k</text>
<text x="102.8" y="85.9">R9</text>
<text x="130.8" y="84.6">MAX9924UAUB+</text>
<text x="131.3" y="88.5">IN+</text>
<text x="141.8" y="88.5">VCC</text>
<text x="154.5" y="89.5" transform="rotate(-90 154.5 89.5)">R16</text>
<text x="157" y="89.4" transform="rotate(-90 157 89.4)">10k</text>
<text x="162.1" y="89.5" transform="rotate(-90 162.1 89.5)">GREEN</text>
<text x="167.2" y="87.7" transform="rotate(-90 167.2 87.7)">D4</text>
<text x="217.5" y="89.7">74LVC2G86</text>
<text x="220.9" y="87.2">U4B</text>
<text x="29.3" y="93.5">A5</text>
<text x="29.3" y="91">A6</text>
<text x="111.7" y="91">C4</text>
<text x="117.7" y="94.6" transform="rotate(-90 117.7 94.6)">R12</text>
<text x="120.2" y="94.7" transform="rotate(-90 120.2 94.7)">DNP</text>
<text x="131.3" y="93.5">IN-</text>
<text x="140.5" y="93.5">COUT</text>
<text x="29.3" y="101.2">A2</text>
<text x="29.3" y="98.6">A3</text>
<text x="29.3" y="96.1">A4</text>
<text x="91.9" y="98.6">4.7k</text>
<text x="92.7" y="96.1">R6</text>
<text x="102.1" y="98.6">4.7k</text>
<text x="102.2" y="96.1">R10</text>
<text x="110.5" y="96.1">1n</text>
<text x="131.3" y="98.6">EXT</text>
<text x="240" y="98.6">D8</text>
<text x="248.3" y="98.6">R22</text>
<text x="248.4" y="101.2">10k</text>
<text x="29.3" y="103.7">A1</text>
<text x="131.3" y="103.7">INT_THRS</text>
<text x="227.9" y="103.7">+5V</text>
<text x="238.1" y="103.7">GREEN</text>
<text x="248.2" y="106.2">DNP</text>
<text x="248.3" y="103.7">R23</text>
<text x="258.4" y="106.2">+5V</text>
<text x="131.3" y="113.9">BIAS</text>
<text x="131.3" y="108.8">ZERO_EN</text>
<text x="141.5" y="113.9">GND</text>
<text x="142.8" y="108.8">NC</text>
<text x="217.7" y="111.3">+5V</text>
<text x="85" y="115.1">+5V</text>
<text x="91.3" y="115.1">+5V</text>
<text x="214.4" y="117.8">C12</text>
<text x="232" y="116" transform="rotate(-90 232 116)">VCC</text>
<text x="237.5" y="117">U4C</text>
<text x="237.5" y="119.6">74LVC2G86</text>
<text x="85.9" y="125.1" transform="rotate(-90 85.9 125.1)">R1</text>
<text x="88.5" y="125.3" transform="rotate(-90 88.5 125.3)">4.7k</text>
<text x="92.3" y="125.1" transform="rotate(-90 92.3 125.1)">R2</text>
<text x="94.8" y="125.3" transform="rotate(-90 94.8 125.3)">4.7k</text>
<text x="144.1" y="125.3">+5V</text>
<text x="149.1" y="125.3">+5V</text>
<text x="154.3" y="125.3">U3A</text>
<text x="213.3" y="120.1">100n</text>
<text x="232" y="121.4" transform="rotate(-90 232 121.4)">GND</text>
<text x="116.8" y="129.1">R13</text>
<text x="117.3" y="131.6">4.7k</text>
<text x="125.2" y="127.8" transform="rotate(-90 125.2 127.8)">GND</text>
<text x="129.5" y="129.1">D1</text>
<text x="136.2" y="129.1">BAT54S</text>
<text x="153.6" y="127.8">74HC2G17GW</text>
<text x="99" y="132.9">C1</text>
<text x="108" y="132.9">1n</text>
<text x="132" y="132.9">C7</text>
<text x="141" y="132.9">1n</text>
<text x="144.1" y="136.7">+5V</text>
<text x="156.8" y="138">U3B</text>
<text x="164.5" y="132.9">GREEN</text>
<text x="166.3" y="138">D5</text>
<text x="174.6" y="138">R26</text>
<text x="174.6" y="132.9">R19</text>
<text x="174.7" y="135.4">10k</text>
<text x="184.7" y="135.4">+5V</text>
<text x="116.8" y="140.5">R14</text>
<text x="117.3" y="143.1">4.7k</text>
<text x="125.2" y="139.2" transform="rotate(-90 125.2 139.2)">GND</text>
<text x="129.5" y="140.5">D2</text>
<text x="136.2" y="140.5">BAT54S</text>
<text x="156.2" y="140.5">74HC2G17GW</text>
<text x="174.5" y="140.5">DNP</text>
<text x="99" y="144.3">C2</text>
<text x="108" y="144.3">1n</text>
<text x="132" y="144.3">C8</text>
<text x="141" y="144.3">1n</text>
<text x="146.6" y="149.4">+5V</text>
<text x="164.5" y="144.3">GREEN</text>
<text x="166.3" y="149.4">D6</text>
<text x="174.6" y="144.3">R20</text>
<text x="174.6" y="149.4">R25</text>
<text x="174.7" y="146.9">10k</text>
<text x="184.7" y="146.9">+5V</text>
<text x="143.2" y="155.9">C11</text>
<text x="174.5" y="152">DNP</text>
<text x="256.5" y="155.8">H1</text>
<text x="264.2" y="155.8">H2</text>
<text x="271.8" y="155.8">H3</text>
<text x="279.4" y="155.8">H4</text>
<text x="142.2" y="158.2">100n</text>
<text x="252" y="164.1">GND</text>
<text x="259.6" y="164.1">GND</text>
<text x="267.2" y="164.1">GND</text>
<text x="274.9" y="164.1">GND</text>
</g>
<g font-size="1.8" fill="#a90000">
<text x="128.9" y="35.3">1</text>
<text x="146" y="35.3">10</text>
<text x="128.9" y="40.4">2</text>
<text x="146.7" y="40.4">7</text>
<text x="27.3" y="46.7">23</text>
<text x="27.3" y="44.2">24</text>
<text x="128.9" y="45.5">8</text>
<text x="27.3" y="51.8">21</text>
<text x="27.3" y="49.3">22</text>
<text x="128.9" y="50.5">9</text>
<text x="27.3" y="59.4">18</text>
<text x="27.3" y="56.9">19</text>
<text x="27.3" y="54.4">20</text>
<text x="128.9" y="55.6">6</text>
<text x="146.7" y="55.6">3</text>
<text x="27.3" y="62">17</text>
<text x="29.8" y="64.5">16</text>
<text x="128.9" y="60.7">4</text>
<text x="146.7" y="60.7">5</text>
<text x="29.8" y="69.6">14</text>
<text x="29.8" y="67.1">15</text>
<text x="212.7" y="69.6">1</text>
<text x="29.8" y="77.2">11</text>
<text x="29.8" y="74.7">12</text>
<text x="29.8" y="72.1">13</text>
<text x="212.7" y="74.7">2</text>
<text x="233" y="72.1">7</text>
<text x="29.8" y="79.8">10</text>
<text x="30.4" y="82.3">9</text>
<text x="278.1" y="78.5">1</text>
<text x="278.1" y="81">2</text>
<text x="278.1" y="83.6">3</text>
<text x="33" y="89.9">6</text>
<text x="33" y="87.4">7</text>
<text x="33" y="84.8">8</text>
<text x="128.9" y="87.4">1</text>
<text x="146" y="87.4">10</text>
<text x="278.1" y="86.1">4</text>
<text x="33" y="95">4</text>
<text x="33" y="92.5">5</text>
<text x="128.9" y="92.5">2</text>
<text x="146.7" y="92.5">7</text>
<text x="212.7" y="92.5">5</text>
<text x="233" y="95">3</text>
<text x="33" y="100.1">2</text>
<text x="33" y="97.5">3</text>
<text x="128.9" y="97.5">8</text>
<text x="212.7" y="97.5">6</text>
<text x="33" y="102.6">1</text>
<text x="128.9" y="107.7">6</text>
<text x="128.9" y="102.6">9</text>
<text x="146.7" y="107.7">3</text>
<text x="128.9" y="112.8">4</text>
<text x="146.7" y="112.8">5</text>
<text x="230.9" y="109.9" transform="rotate(-90 230.9 109.9)">8</text>
<text x="129.5" y="125.5">1</text>
<text x="140.9" y="125.5">2</text>
<text x="230.9" y="125.1" transform="rotate(-90 230.9 125.1)">4</text>
<text x="135.6" y="128.9" transform="rotate(-90 135.6 128.9)">3</text>
<text x="129.5" y="136.9">1</text>
<text x="140.9" y="136.9">2</text>
<text x="135.6" y="140.4" transform="rotate(-90 135.6 140.4)">3</text>
</g>
<g font-size="1.4" fill="#a90000">
<text x="146.1" y="130.6">1</text>
<text x="156.3" y="130.6">6</text>
<text x="146.1" y="142">3</text>
<text x="156.3" y="142">4</text>
</g>
</svg>
